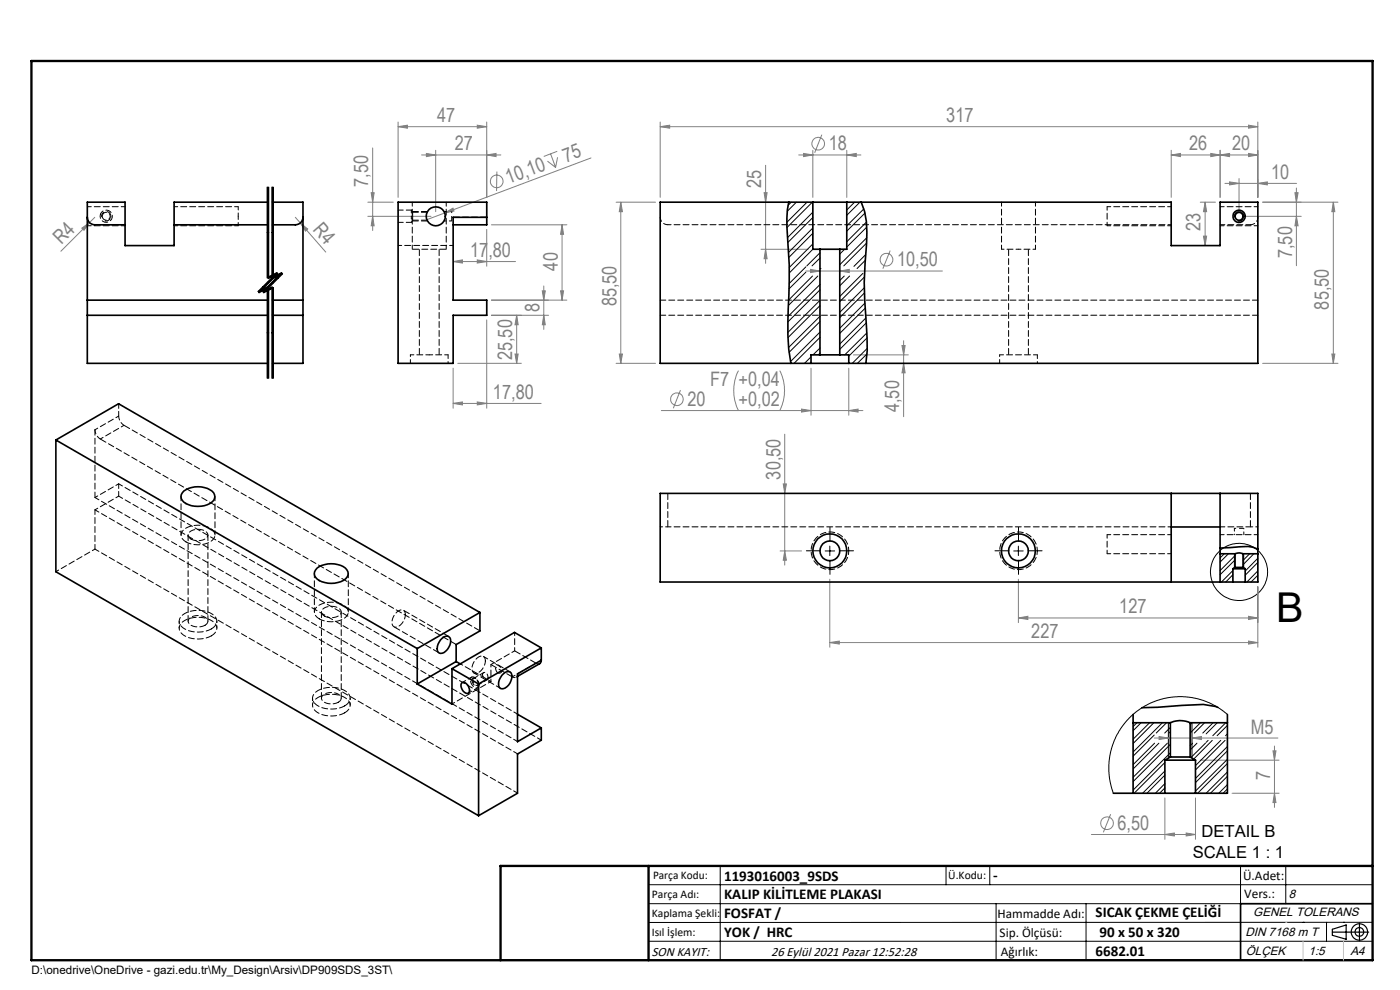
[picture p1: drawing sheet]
<svg xmlns="http://www.w3.org/2000/svg" width="297mm" height="210mm" viewBox="0 0 297 210" stroke-linecap="round" stroke-linejoin="round" font-family="sans-serif">
<g fill="none" stroke="#808080" stroke-width=".21">
<path d="M79.1 31.4v17.5M84.5 26.9l1.9-.3v.6zM84.5 25.9v16M84.5 26.9h18.8M89.4 32.9h16.9M90.5 32.6l1.9 .3-1.9 .3zM92.4 31.9v13M101.2 26.6l2.1 .3-2.1 .3zM103.3 32.9l1.9-.3v.6zM103.3 25.9v16M105.4 36.4l-.1 4.1M116.1 34.2l1.8 1.3"/>
<path d="M116.8 32.6l1.1 2.9M118.2 32.1l-2.8 1.1M118.3 33.4l-.4 2.1M125.4 33.5l-31.1 11.7M140.1 26.9l2-.3v.6zM140.1 26.9h126.7M140.1 25.9v16M162.4 35.1v20.8M169.4 32.9h13.2M170.5 32.6l1.9 .3-1.9 .3zM172.4 31.9v10M174.3 28.6l-1.5 3.8"/>
<path d="M179.6 32.9l2-.3v.6zM179.6 31.9v10M248.5 32.9l1.9-.3v.6zM248.5 32.9h18.3M248.5 31.9v10M256.9 32.6l1.9 .3-1.9 .3zM258.8 32.9l2-.3v.6zM258.8 31.9v10M259.9 38.9h15.2M260.8 38.6l2.1 .3-2.1 .3zM262.9 37.9v7M264.9 26.6l1.9 .3-1.9 .3z"/>
<path d="M264.9 32.6l1.9 .3-1.9 .3zM266.8 38.9l2.1-.3v.6zM266.8 25.9v16M275 39.9v16.5M17.4 48.4l1.6-1.2-1.2 1.7zM20.1 46.1l-7.2 7.2M62.7 46.1l1 1.2M63.7 47.3l1.6 1.3-.5 .4zM63.7 47.3l5.4 6.2M78 45.9h13.4M78 42.9h5.4M78.7 40.9h.7l-.3 2z"/>
<path d="M79.1 45.9l.3 2h-.7zM94.3 45.2l1.8-1 .2 .6zM94.3 45.2l-3.7 1.4M96.1 55.5l2-.4v.7zM96.1 55.5h13.3M101.2 55.1l2.1 .4-2.1 .3zM103.3 48.7v7.8M104.2 47.7h16.1M119.2 47.7l.4 2h-.7zM119.2 47.7v16M130.7 42.9h8.4M131.7 42.9l.3 2h-.6z"/>
<path d="M131.7 42.9v34.2M161.4 52.9h10M162.1 40.9h.6l-.3 2zM162.4 52.9l.3 2h-.6zM171 57.5h28.9M171.9 57.1l2.1 .4-2.1 .3zM178.2 57.5l2-.4v.7zM188.8 53.2l-1.5 3.8M254.6 42.9h3.2M255.3 50.1h.7l-.3 2zM255.7 42.9l.3 2h-.7zM255.7 42.9v9.2"/>
<path d="M263.8 45.9h12.2M267.9 42.9h15.9M274.7 40.9h.7l-.4 2zM275 45.9l.4 2h-.7zM282.9 42.9v34.2M282.9 42.9l.3 2h-.7zM96.1 78.1v8.5M97.1 77.1h13.5M103.3 67.9v18.7M104.2 66.9h12.2M104.2 63.7h16.1M109.3 75.1h.6l-.3 2z"/>
<path d="M109.6 66.9v10.2M109.6 66.9l.3 2h-.6zM115 61.7h.7l-.3 2zM115.4 66.9l.3 2h-.7zM115.4 60.7v9.2M118.9 61.7h.7l-.4 2zM130.7 77.1h8.4M131.4 75.1h.6l-.3 2zM156.7 78.6a9.3 9.3 0 0 0 0 8.5M165.4 78.6a9.3 9.3 0 0 1 0 8.5M172 78.1v10M180.1 78.1v10"/>
<path d="M181 75.3h11.7M191.3 73.3h.7l-.3 2zM191.7 72.3v16.1M191.7 77.1l.3 2h-.7zM267.9 77.1h15.9M282.5 75.1h.7l-.3 2zM96.1 85.6l2-.3v.6zM96.1 85.6h18.7M101.2 85.3l2.1 .3-2.1 .3zM140.3 87.1h42.8M144.4 82.8l-1.6 3.8M166.5 92.1v27.8"/>
<path d="M170 86.8l2 .3-2 .3zM180.1 87.1l1.9-.3v.6zM165.5 116.9h4.5M166.2 102.6h.6l-.3 2.1zM166.5 116.9l.3 1.9h-.6zM176 136.3l2-.3v.6zM176 122.9v14.4M176 136.3h90.8M216 131.1l2.1-.4v.7zM216 122.9v9.2M216 131.1h50.8M264.9 130.7l1.9 .4-1.9 .3z"/>
<path d="M264.9 136l1.9 .3-1.9 .3zM266.8 124.5v12.8M244.9 156.6h26.2M245.9 156.2l2 .4-2 .3zM252.9 156.6l2-.4v.7zM270.1 159.3h.6l-.3 1.9zM270.4 158.2v13.1M231.5 177h22.1M235.6 172.7l-1.5 3.9M247.1 177l2-.3v.6zM247.1 169.3v8.7M251.6 176.7l2 .3-2 .3z"/>
<path d="M253.6 169.3v8.7M254.6 161.2h16.8M261.4 168.3h10M270.4 168.3l.3 1.9h-.6z"/>
<circle cx="105.4" cy="38.5" r="1.35"/>
<circle cx="173.6" cy="30.5" r="1.34"/>
<circle cx="188.1" cy="55.1" r="1.34"/>
<circle cx="143.6" cy="84.7" r="1.34"/>
<circle cx="234.8" cy="174.6" r="1.34"/>
</g>
<g fill="none" stroke="#000" stroke-width=".21">
<path d="M56.7 39.7v19.3M56.8 39.7v19.3l2-1-4 4 2-1v19.2M57 39.7v9.6M57.7 39.7v19.3M57.8 39.7v19.3l2-1-4 4 2-1v19.2M58 39.7v19.3M57 49.3v9.7zM58.7 57.8l-4 4M58.8 57.8l-2 1M58.9 58.1l-2 1M59 58.1l-4 4 1.9-1M59.7 57.8l-4 4"/>
<path d="M59.8 57.8l-2 1M59.9 58.1l-2 1M60 58.1l-4 4M261.9 46.1a1 1 0 0 1 .8-1.2 1 1 0 0 1 1.1 1 1 1 0 0 1-1.2 .9M56.7 61v19.2M56.8 60.8l-2 1M57 61v19.2M57.7 61v19.2M57.8 60.8l-2 1M57.9 61.1l-2 1M58 61v19.2M175 116.9h2.1"/>
<path d="M176 115.8v2.1M215.1 116.9h2M216 115.8v2.1M261.9 117.5v3M263.8 117.5v3M247.9 153.3v7.5M252.9 153.3v7.5M137.6 187.7h153.6M137.6 191.7h153.6M137.6 199.7h153.6M152.8 183.7v20M200.7 183.7v4"/>
<path d="M210 183.7v4M211.3 191.7v12M230.4 191.7v12M263.2 183.7v20M272.8 183.7v8M276.4 195.6h.1M281.4 195.6v4.1M285 195.6h.1M291.2 195.6l-153.6 .1"/>
<circle cx="262.9" cy="121.3" r="6.1"/>
</g>
<path d="M95.8 44.9v2M261.9 112.1h2" fill="none" stroke="#000" stroke-width=".21" stroke-dasharray="1.3 .6" stroke-dashoffset="1" stroke-linecap="butt"/>
<path d="M22.3 46.8a1 1 0 0 0 1.2-.8 1 1 0 0 0-1.1-1.1 1 1 0 0 0-.8 1.2" fill="none" stroke="#000" stroke-width=".21" stroke-dasharray="1.3 .6" stroke-dashoffset="-.1" stroke-linecap="butt"/>
<path d="M22.3 46.8l.2 .1M262.6 46.8l.3 .1M100.1 144.3l.2-.5a1.1 1.1 0 0 1 1 .6 1.1 1.1 0 0 1 0 1.2 1.28 1.28 0 0 1-1.2-1.3M105.6 142.7a.69 .69 0 0 0 .9-.4 .69 .69 0 0 0-.4-.9l-.9-.4a1.56 1.56 0 0 0 .4 1.7" fill="none" stroke="#000" stroke-width=".21" stroke-dasharray="1.3 .6" stroke-linecap="butt"/>
<g fill="none" stroke="#000" stroke-width=".25">
<path d="M282.6 197.7h7.8M282.6 197.1l3-.9v3l-3-.8zM288.4 195.8v3.8M106.2 203.7h185"/>
<circle cx="288.4" cy="197.7" r="1.74"/>
<circle cx="288.4" cy="197.7" r=".93"/>
</g>
<path d="M23.5 46.1v-.3M87.4 46.9h3.3M90.7 44.9h-3.3M95.8 44.9h.1M261.9 45.8v.1M262.9 46.9l.3-.1M263.2 46.8h.1M263.8 45.5l-.1-.1M261.9 112.1h.1" fill="none" stroke="#000" stroke-width=".21" stroke-dasharray="1.3 .6"/>
<path d="M94.2 46.9h1.6M95.8 44.9h-1.6" fill="none" stroke="#000" stroke-width=".21" stroke-dasharray="1.3 .6" stroke-dashoffset=".8"/>
<path d="M261.9 112.1v1.3M263.9 113.4v-1.3" fill="none" stroke="#000" stroke-width=".21" stroke-dasharray="1.3 .6" stroke-dashoffset=".7"/>
<path d="M174.1 116.8h-3M176.1 114.8v-3M176.1 118.8v3M178.1 116.8h3M214.1 116.8h-3M216.1 114.8v-3M216.1 118.8v3M218.1 116.8h3" fill="none" stroke="#000" stroke-width=".21" stroke-dasharray="15.2 1.3 1.3 1.3"/>
<path d="M56.8 39.7v19.3M57.8 39.7v19.3M56.8 61v19.2M57.8 61v19.2" fill="none" stroke="#000" stroke-width=".21" stroke-dasharray="6.3 1.3 1.3 1.3" stroke-dashoffset="3.7"/>
<path d="M56.8 59l2-1M56.8 60l-2 2M57.8 59l2-1M57.8 60l-2 2M58.8 58l-2 2M59.8 58l-2 2M54.8 62l2-1M55.8 62l2-1" fill="none" stroke="#000" stroke-width=".21" stroke-dasharray="6.3 1.3 1.3 1.3"/>
<path d="M291.2 191.7h-28v12" fill="none" stroke="#000" stroke-width=".35"/>
<path d="M6.7 12.9h284.5v190.8h-284.5zM137.6 183.7v20M291.2 183.7h-185v20" fill="none" stroke="#000" stroke-width=".5"/>
<path d="M276.4 199.7v4M285 199.7v4" fill="none" stroke="#c0c0c0" stroke-width=".21"/>
<path d="M272.8 195.6h.1" fill="none" stroke="#c0c0c0" stroke-width=".25"/>
<g fill="#808080">
<path d="M94.3 45.2l1.8-1 .2 .6z"/>
<path d="M17.4 48.4l1.6-1.2-1.2 1.7z"/>
<path d="M63.7 47.3l1.6 1.3-.5 .4z"/>
<path d="M178.2 57.5l2-.4v.7zM171.9 57.1l2.1 .4-2.1 .3z"/>
<path d="M179.6 32.9l2-.3v.6zM170.5 32.6l1.9 .3-1.9 .3z"/>
<path d="M260.8 38.6l2.1 .3-2.1 .3zM266.8 38.9l2.1-.3v.6z"/>
<path d="M170 86.8l2 .3-2 .3zM180.1 87.1l1.9-.3v.6z"/>
<path d="M96.1 85.6l2-.3v.6zM101.2 85.3l2.1 .3-2.1 .3zM90.5 32.6l1.9 .3-1.9 .3zM103.3 32.9l1.9-.3v.6zM96.1 55.5l2-.4v.7zM101.2 55.1l2.1 .4-2.1 .3z"/>
<path d="M252.9 156.6l2-.4v.7zM245.9 156.2l2 .4-2 .3z"/>
<path d="M264.9 130.7l1.9 .4-1.9 .3zM216 131.1l2.1-.4v.7zM264.9 136l1.9 .3-1.9 .3zM176 136.3l2-.3v.6z"/>
<path d="M256.9 32.6l1.9 .3-1.9 .3zM248.5 32.9l1.9-.3v.6z"/>
<path d="M101.2 26.6l2.1 .3-2.1 .3zM84.5 26.9l1.9-.3v.6z"/>
<path d="M270.1 159.3h.6l-.3 1.9zM270.4 168.3l.3 1.9h-.6z"/>
<path d="M275 45.9l.4 2h-.7zM274.7 40.9h.7l-.4 2z"/>
<path d="M166.5 116.9l.3 1.9h-.6zM166.2 102.6h.6l-.3 2.1z"/>
<path d="M191.7 77.1l.3 2h-.7zM191.3 73.3h.7l-.3 2z"/>
<path d="M115.4 66.9l.3 2h-.7zM115 61.7h.7l-.3 2zM109.3 75.1h.6l-.3 2zM109.6 66.9l.3 2h-.6zM162.1 40.9h.6l-.3 2zM162.4 52.9l.3 2h-.6z"/>
<path d="M282.9 42.9l.3 2h-.7zM282.5 75.1h.7l-.3 2z"/>
<path d="M131.7 42.9l.3 2h-.6zM131.4 75.1h.6l-.3 2z"/>
<path d="M119.2 47.7l.4 2h-.7zM118.9 61.7h.7l-.4 2z"/>
<path d="M255.3 50.1h.7l-.3 2zM255.7 42.9l.3 2h-.7z"/>
<path d="M79.1 45.9l.3 2h-.7zM78.7 40.9h.7l-.3 2z"/>
<path d="M247.1 177l2-.3v.6zM251.6 176.7l2 .3-2 .3z"/>
<path d="M140.1 26.9l2-.3v.6zM264.9 26.6l1.9 .3-1.9 .3zM258.8 32.9l2-.3v.6zM264.9 32.6l1.9 .3-1.9 .3z"/>
</g>
<g fill="none" stroke="#000" stroke-width=".35">
<path d="M18.5 46.1a1.57 1.57 0 0 0 1.6 1.6h6.4M36.9 47.7h19.9M56.8 42.9h-19.9v9.2h-10.4v-9.2h-8v34.2h38.3M57.8 42.9h6.5v34.2h-6.5M64.3 46.1a1.63 1.63 0 0 1-1.6 1.6h-4.9M84.5 42.9h18.8v3.2h-7.2v17.6h7.2v3.2h-7.2v10.2h-11.6zM103.3 46.1v1.6h-7.2M167.3 42.9a29.5 29.5 0 0 0-.1 9.2 123 123 0 0 1-.1 16.2l.2 5.8 .5 3M172.4 42.9h7.2M172.4 42.9h-32.3v34.2h31.9M172.4 42.9v10h1.6M174 52.9h4.2"/>
<path d="M174 52.9v22.4M178.2 52.9v22.4M179.6 42.9h68.9v9.2h10.3v-9.2h8v34.2h-86.7M179.6 42.9v10h-1.4M182.7 42.9a17.8 17.8 0 0 1 1.1 8.8 105.3 105.3 0 0 0 .1 19.9l.1 2.8-.3 2.7M18.5 63.7h38.3M18.5 66.9h38.3M57.8 63.7h6.5M57.8 66.9h6.5M172 77.1h8.1M174 75.3h4.2M174 75.3h-2v1.8"/>
<path d="M178.2 75.3h1.9v1.8M11.9 93.3v28l89.6 51.7M11.9 93.3l76.6 44.3M11.9 93.3l13.3-7.7 76.6 44.3M39 104.2a5.1 5.1 0 0 1 6.3 .4 1.54 1.54 0 0 1-.8 2.2 5.1 5.1 0 0 1-5.8-.7 1.38 1.38 0 0 1 .3-1.9zM248.5 104.7v18.8M248.5 111.8h10.3M258.8 116.3l6-.4 2 .6M258.8 116.3v1.2M258.8 104.7v11.6M258.8 117.5v6M258.8 117.5h3.2"/>
<path d="M262 117.5a2.11 2.11 0 0 1 1.7 0M262 117.5v2.9M263.7 117.5h3.1M263.7 117.5v2.9M266.8 116.5v1M266.8 116.5v-11.8h-126.7v18.8h121.4M266.8 117.5v6h-2.6M67.3 120.5a5.4 5.4 0 0 1 6 0 1.51 1.51 0 0 1-.5 2.6 5.1 5.1 0 0 1-5.8-.6 1.38 1.38 0 0 1 .3-2zM88.5 137.6v7.5M93.5 135.7a1.27 1.27 0 0 1 1.9-.5 2.63 2.63 0 0 1-1.9 3.4 1.24 1.24 0 0 1-.6-1.9zM101.8 129.9l-13.3 7.7M101.8 129.9v3.9l-5 2.9v3.6"/>
<path d="M114.8 137.4v2.6M114.8 137.4l-13.3 7.7M114.8 137.4l-5.7-3.2-13.2 7.6M261.5 120.6h2.7M261.5 123.5h2.7M261.5 120.6v2.9M262 120.4h1.7M262 120.4l-.5 .2M263.7 120.4l.5 .2M264.2 120.6v2.9M95.9 141.8l5.6 3.3M95.9 141.8v7.6l-7.4-4.3"/>
<path d="M96.8 140.3l-8.3 4.8M96.8 140.3l.8 .5M97.9 144.9a.98 .98 0 0 1 1.5 .8 .96 .96 0 0 1-.2 1.4 1.69 1.69 0 0 1-1.3-2.2zM101.5 145.1v27.9M106.5 143.3a1.28 1.28 0 0 1 1.9-.6 2.59 2.59 0 0 1-1.9 3.4 1.24 1.24 0 0 1-.6-1.9zM109.8 151.5l5 2.9M114.8 140l-.3 .8-4.7 2.7M114.8 140l-5 2.9v14.4l5-2.9M114.8 154.4v2.6l-5 2.9v8.4l-8.3 4.7M240.4 151.5v1.8M240.4 153.3h7.9M240.4 153.3v15"/>
<path d="M248.3 153.3a5 5 0 0 1 4.2 0M248.3 153.3v7.3M252.5 153.3h7.9M252.5 153.3v7.3M258.4 150.1l-3.1-.7-13.1 .7M260.4 151.5v1.8M260.4 153.3v15h-6.8M236.2 168.3h10.9M247.1 161.2h6.5M247.1 168.3h6.5M247.1 161.2v7.1M248.3 160.6h4.2"/>
<path d="M248.3 160.6l-1.2 .6M252.5 160.6l1.1 .6M253.6 161.2v7.1"/>
<circle cx="92.5" cy="45.9" r="2.02"/>
<circle cx="262.9" cy="45.9" r="1.3"/>
<circle cx="262.9" cy="45.9" r=".84"/>
<circle cx="176" cy="116.9" r="3.6"/>
<circle cx="176.1" cy="116.9" r="2.1"/>
<circle cx="216.1" cy="116.9" r="3.6"/>
<circle cx="216.1" cy="116.9" r="2.1"/>
</g>
<g fill="none" stroke="#000" stroke-width=".21" stroke-dasharray="1.3 .6" stroke-dashoffset=".4">
<path d="M18.5 47.9h8M21.3 45.4a1.3 1.3 0 0 0 1.3 1.8 1.3 1.3 0 0 0 1.1-2 1.3 1.3 0 0 0-2.2-.1l-.2 .3M26.5 43.8h-8M87.5 42.9v10M87.5 45.9v.8M87.5 45v.9M94.7 52.9v-10M212.5 42.9v10M219.7 52.9v-10M258.9 47.9h8M266.9 43.8h-8M212.1 75.3h8"/>
<path d="M21.3 93.1a2.5 2.5 0 0 1-1.2-1.9M25.2 88.3a2.5 2.5 0 0 0 1.1 1.9M25.2 102.6l84.6 48.9M38.4 105.3v8.2M45.6 113.5v-8.2M266.9 113.4h-8M66.7 121.6v8.2M73.9 129.8v-8.2M99.4 147l1.9-1.1M100 143.6l-1.9 1.2M101.3 145.4l2.1-1.3M101.5 145l-.2 .4a.97 .97 0 0 1-.8-1.5 1 1 0 0 1 1 1.1"/>
<path d="M102.6 142.7l-2.1 1.2M103.5 143.8v.3a1.06 1.06 0 0 1-1.1-1.3 .65 .65 0 0 1 .8-.1 .65 .65 0 0 1 .3 .8v.3M113.7 140.7l.4 .1h.4"/>
</g>
<path d="M87.3 45.9v1.3M87.3 44.6v1.3M216.1 52.9h-3.6M219.7 52.9h-3.6M38 131.8v1.4M46 133.2v-1.4M66.3 148.1v1.5M74.3 149.6v-1.5M97.6 140.8l6.5 3.8M104.1 141v3.6" fill="none" stroke="#000" stroke-width=".21" stroke-dasharray="1.3 .6" stroke-dashoffset=".7"/>
<g fill="none" stroke="#000" stroke-width=".21" stroke-dasharray="1.3 .6" stroke-dashoffset=".5">
<path d="M36.9 47.9h13.6M50.5 43.8h-13.6M96.1 52.1h-11.6M234.9 47.9v-4.1M234.9 47.9h13.6M248.5 43.8h-13.6M87.1 75.3h4M91.1 75.3h4M180.1 116.8a4 4 0 0 0-5.8-3.5 4 4 0 0 0-.6 6.7 4 4 0 0 0 6.3-2.4l.1-.8M220.1 116.8a4 4 0 0 0-5.8-3.5 4 4 0 0 0-.6 6.7 4 4 0 0 0 6.3-2.4l.1-.8M234.9 117.5v-4.1M234.9 117.5h13.6"/>
<path d="M248.5 113.4h-13.6"/>
</g>
<g fill="none" stroke="#000" stroke-width=".21" stroke-dasharray="1.3 .6" stroke-dashoffset="-.1">
<path d="M21.7 45.8a.84 .84 0 0 0 1.1 .9 .84 .84 0 0 0 .3-1.4 .84 .84 0 0 0-1.3 .2l-.1 .3M89 52.9v22.4M94.7 52.9h-7.2M96.1 46.1h7.2M214 52.9v22.4M93.2 75.3v-22.4M218.2 75.3v-22.4M21.3 93.1l75.5 43.6M26.3 90.2l75.5 43.6M141.7 104.6v7.2M265.3 111.8v-7.2M109.2 138.1l4.5 2.6"/>
<path d="M104.1 141l4.6 2.6"/>
</g>
<path d="M87.3 47.2l.2-.5M87.5 45l-.2-.4M87.5 46.7h3.1M90.6 45h-3.1M109.5 143.7l.3-.2" fill="none" stroke="#000" stroke-width=".21" stroke-dasharray="1.3 .6"/>
<path d="M84.5 47.2h2.8M87.3 44.6h-2.8M100.5 142.7l5.7 3.3M101.6 145.3l-.2 .5a1.22 1.22 0 0 1-1.5-1 .79 .79 0 0 1 .4-1.2 1.83 1.83 0 0 1 1.3 1.7M108.2 142.5l-5.6-3.3" fill="none" stroke="#000" stroke-width=".21" stroke-dasharray="1.3 .6" stroke-dashoffset=".2"/>
<path d="M87.1 75.3v1.8M95.1 77.1v-1.8M212.1 75.3v1.8M220.1 77.1v-1.8" fill="none" stroke="#000" stroke-width=".21" stroke-dasharray="1.3 .6" stroke-dashoffset=".9"/>
<g fill="none" stroke="#000" stroke-width=".21">
<path d="M167.9 42.9l-.7 .7M168.9 42.9l-1.9 1.9M171 56.6l-3.6 3.5M171 57.7l-3.6 3.6M171.2 42.9l-4.3 4.3M172.3 42.9l-5.3 5.4M172.4 58.6l-5.1 5M172.4 45l-5.3 5.4M172.4 48.4l-5.1 5.1M172.4 51.7l-5 5.1M172.4 46.1l-5.3 5.3M172.4 49.5l-5 5.1"/>
<path d="M172.4 52.9l-4.9 5M173.5 58.6l-6.2 6.2M174 57h.1M174 53.6l-2.8 2.8M174 54.7l-1.7 1.7M179.1 58.6l-.9 .9M179.2 52.9l-1 1M180.2 58.6l-2 2M181.3 42.9l-1.7 1.6M182.4 42.9l-2.8 2.8M183.1 58l-4.9 4.9M183.3 44.3l-3.7 3.6"/>
<path d="M183.3 58.8l-5.1 5.2M183.5 45.2l-3.9 3.8M183.6 55.2l-1.8 1.8M183.7 54l-2.5 2.5M183.8 47.1l-4.2 4.2M183.8 51.6l-4.8 4.8M183.9 48.2l-4.3 4.2M183.9 50.4l-5.7 5.8M172 75.7l-1.3 1.4M172 76.8l-.2 .3M174 60.4l-6.8 6.7M174 63.7l-6.9 6.8"/>
<path d="M174 67.1l-6.7 6.6M174 70.4l-6.3 6.3M174 73.8l-1.5 1.5M174 61.5l-6.9 6.8M174 64.8l-6.8 6.8M174 68.2l-6.6 6.5M174 71.6l-5.5 5.5M174 74.9l-.4 .4M183.3 61.1l-5.1 5.1M183.4 62.2l-5.2 5.2M183.5 64.3l-5.3 5.3M183.6 65.4l-5.4 5.3"/>
<path d="M183.7 67.4l-5.5 5.6M183.8 68.5l-5.6 5.6M183.9 70.6l-4.7 4.7M183.9 71.7l-3.8 3.9M183.9 75.1l-2 2M184 73.9l-3.2 3.2M259.7 117.5l-.9 .8M260.6 117.5l-1.8 1.7M262 117.9l-3.2 3.1M262 118.8l-3.2 3.1M265.1 117.5l-1.4 1.4M266 117.5l-2.3 2.3"/>
<path d="M266.8 118.4l-2.6 2.7M266.8 119.3l-2.6 2.7M261.5 121l-2.4 2.5M261.5 121.9l-1.5 1.6M266.8 121.1l-2.3 2.4M266.8 122l-1.4 1.5M241.2 153.3l-.8 .8M242.1 153.3l-1.7 1.7M243.9 153.3l-3.5 3.5M244.8 153.3l-4.4 4.4M244.9 155.9l-4.5 4.5M244.9 157.6l-4.5 4.6"/>
<path d="M245.9 157.6l-5.5 5.5M246.6 153.3l-6.2 6.2M247.5 153.3l-2.2 2.2M247.7 157.6l-7.3 7.3M248.3 159.7l-7.9 7.9M248.3 157.9l-7.9 7.9M248.3 154.3l-1.2 1.2M248.3 155.2l-.3 .3M252.9 153.3l-.4 .4M253 157.6l-.5 .6M253.9 157.6l-1.4 1.5M254.7 153.3l-2.2 2.2"/>
<path d="M255.6 153.3l-2.2 2.2M255.7 157.6l-3 3.1M256.3 157l-.4 .5M257.2 157l-4 4M257.4 153.3l-2.2 2.2M258.2 153.3l-2.3 2.4M259 157l-5.4 5.4M259.9 157l-6.3 6.3M260 153.3l-2.7 2.8M260.4 151.5l-1.9-1.4-2.1-1.1-2.4-.8-2.5-.4h-2.3l-2.4 .4-2.6 .9-2 1-2.2 1.8-1.8 2-1.2 1.9-1.1 2.5-.6 2.7-.1 2.8 .3 2 .7 2.5M260.4 155.7l-.4 .4M260.4 158.4l-6.8 6.7"/>
<path d="M260.4 153.9l-2.2 2.2M260.4 159.3l-6.8 6.7M247.1 163.5l-4.7 4.8M247.1 161.7l-6.5 6.6M247.1 167.1l-1.1 1.2M247.1 166.2l-2 2.1M247.1 164.4l-3.8 3.9M260.4 161.1l-6.8 6.7M260.4 163.8l-4.5 4.5M260.4 166.4l-1.8 1.9M260.4 162l-6.3 6.3M260.4 164.7l-3.6 3.6"/>
<path d="M260.4 167.3l-.9 1"/>
</g>
<g fill="none" stroke="#000" stroke-width=".21" stroke-dasharray="1.3 .6" stroke-dashoffset=".6">
<path d="M50.5 45.9v2M50.5 43.8v2.1M141.7 47.7h106.8M20.1 91.2l5.1-2.9M26.3 90.2l-5 2.9M20.1 108.1l5.1-2.9M25.2 102.6l-5.1 2.9M141.7 111.8h106.8M11.9 121.2l8.2-4.7M109.2 138.1l-5.1 2.9M109.2 138.1v-4M104.1 144.6l-8.2 4.7"/>
<path d="M108.7 143.6l5-2.9"/>
</g>
<g fill="none" stroke="#000" stroke-width=".21" stroke-dasharray="1.3 .6" stroke-dashoffset=".3">
<path d="M141.7 47.7a1.6 1.6 0 0 1-1.6-1.6M258.9 47.7h6.4M266.9 46.1a1.6 1.6 0 0 1-1.6 1.6M25.2 88.3v-2.7M20.1 105.5l89.7 51.8M20.1 116.5l89.7 51.7M20.1 108.1l89.7 51.8M20.1 116.5v-8.4M25.2 105.2l89.6 51.8M25.2 105.2v-2.6M258.9 111.8h6.4M86 130.4a2.73 2.73 0 0 1-2.1 2.6 1.26 1.26 0 0 1-.6-1.9 2.13 2.13 0 0 1 2.3-1.6l.2 .2 .2 .7"/>
<path d="M103 140.2a2.73 2.73 0 0 1-2.2 2.6 1.26 1.26 0 0 1-.5-1.9 2.13 2.13 0 0 1 2.3-1.7l.2 .3 .2 .7"/>
</g>
<g fill="none" stroke="#000" stroke-width=".21" stroke-dasharray="1.3 .6" stroke-dashoffset=".1">
<path d="M140.1 63.7h126.8M140.1 66.9h126.8M20.1 105.5v-14.3M39.5 115a1.55 1.55 0 0 1-1.1-1.5 1.55 1.55 0 0 1 1.1-1.5 5.1 5.1 0 0 1 5.8 .7 1.51 1.51 0 0 1-.7 2.3 5.6 5.6 0 0 1-5.1 0M39.9 113.5v18.3M40.5 114.3a2.84 2.84 0 0 0 3.5-.5 1.31 1.31 0 0 0-1.4-1.5 2.22 2.22 0 0 0-2.7 1.2l.1 .3 .5 .5M43.5 132.6a2.84 2.84 0 0 1-3.5-.5 1.31 1.31 0 0 1 1.5-1.5 2.22 2.22 0 0 1 2.6 1.2l-.1 .3-.5 .5M44.1 131.8v-18.3M44.8 133.4a1.77 1.77 0 0 0 1.2-1.8 1.77 1.77 0 0 0-1.4-1.6 5.7 5.7 0 0 0-6.3 .8 1.73 1.73 0 0 0 1.2 2.8 6.3 6.3 0 0 0 5.3-.2M44.8 134.9a1.77 1.77 0 0 0 1.2-1.8 1.77 1.77 0 0 0-1.4-1.6 5.7 5.7 0 0 0-6.3 .8 1.73 1.73 0 0 0 1.2 2.7 6.3 6.3 0 0 0 5.3-.1M67.7 131.3a1.55 1.55 0 0 1-1-1.5 1.55 1.55 0 0 1 1-1.5 5.1 5.1 0 0 1 5.9 .7 1.51 1.51 0 0 1-.8 2.3 5.6 5.6 0 0 1-5.1 0M68.2 129.8v18.3"/>
<path d="M68.8 130.7a2.84 2.84 0 0 0 3.5-.6 1.31 1.31 0 0 0-1.5-1.5 2.22 2.22 0 0 0-2.6 1.2l.1 .3 .5 .6M71.8 149a2.84 2.84 0 0 1-3.5-.6 1.31 1.31 0 0 1 1.4-1.5 2.22 2.22 0 0 1 2.7 1.2l-.1 .3-.5 .6M72.4 148.1v-18.3M73.1 149.7a1.77 1.77 0 0 0 1.2-1.8 1.77 1.77 0 0 0-1.5-1.6 5.7 5.7 0 0 0-6.2 .9 1.73 1.73 0 0 0 1.1 2.7 6.3 6.3 0 0 0 5.4-.2M73.1 151.2a1.77 1.77 0 0 0 1.2-1.8 1.77 1.77 0 0 0-1.5-1.6 5.7 5.7 0 0 0-6.2 .8 1.73 1.73 0 0 0 1.1 2.8 6.3 6.3 0 0 0 5.4-.2"/>
</g>
<path d="M141.7 111.8h-1.6M266.9 111.8h-1.6M109.8 142.9a.69 .69 0 0 1-.3 .8 .69 .69 0 0 1-.8-.1" fill="none" stroke="#000" stroke-width=".21" stroke-dasharray="1.3 .6" stroke-dashoffset=".8"/>
<path d="M83.6 133l9.6 5.5M95.2 135l-9.6-5.5" fill="none" stroke="#000" stroke-width=".21" stroke-dasharray="1.3 .6" stroke-dashoffset="-.2"/>
<text font-size="8.7" x="270.8" y="131.9">B</text>
<g font-size="4.2" fill="#808080">
<text x="92.7" y="25.9">47</text>
<text x="200.8" y="25.9">317</text>
<text x="96.5" y="31.9">27</text>
<text x="120" y="34.5" transform="rotate(-21 120 34.5)">75</text>
<text x="175.8" y="31.9">18</text>
<text x="252.3" y="31.9">26</text>
<text x="261.4" y="31.9">20</text>
<text x="78.1" y="39.7" transform="rotate(-90 78.1 39.7)">7,50</text>
<text x="107.9" y="39.1" transform="rotate(-21 107.9 39.1)">10,10</text>
<text x="161.5" y="39.9" transform="rotate(-90 161.5 39.9)">25</text>
<text x="269.7" y="37.9">10</text>
<text x="13" y="52" transform="rotate(-45 13 52)">R4</text>
<text x="66.2" y="48.9" transform="rotate(49 66.2 48.9)">R4</text>
<text x="254.7" y="48.9" transform="rotate(-90 254.7 48.9)">23</text>
<text x="99.7" y="54.5">17,80</text>
<text x="118.3" y="57.4" transform="rotate(-90 118.3 57.4)">40</text>
<text x="190.3" y="56.5">10,50</text>
<text x="274.1" y="54.8" transform="rotate(-90 274.1 54.8)">7,50</text>
<text x="130.8" y="65" transform="rotate(-90 130.8 65)">85,50</text>
<text x="281.9" y="65.7" transform="rotate(-90 281.9 65.7)">85,50</text>
<text x="114.4" y="66.2" transform="rotate(-90 114.4 66.2)">8</text>
<text x="108.7" y="76.4" transform="rotate(-90 108.7 76.4)">25,50</text>
<text x="150.7" y="81.9">F7 +0,04</text>
<text x="104.6" y="84.6">17,80</text>
<text x="145.8" y="86.1">20</text>
<text x="156.7" y="86.1">+0,02</text>
<text x="190.8" y="87.4" transform="rotate(-90 190.8 87.4)">4,50</text>
<text x="165.6" y="101.7" transform="rotate(-90 165.6 101.7)">30,50</text>
<text x="237.4" y="130.1">127</text>
<text x="218.8" y="135.3">227</text>
<text x="265.4" y="155.6">M5</text>
<text x="269.4" y="165.5" transform="rotate(-90 269.4 165.5)">7</text>
<text x="237.1" y="176.1">6,50</text>
</g>
<g font-size="3.5">
<text x="254.9" y="177.5">DETAIL B</text>
<text x="253" y="182">SCALE 1 : 1</text>
</g>
<g font-size="3.2">
<text x="153.6" y="186.8">1193016003_9SDS</text>
<text x="153.6" y="190.8">KALIP KİLİTLEME PLAKASI</text>
<text x="210.7" y="186.6">-</text>
<text x="153.6" y="194.8">FOSFAT /</text>
<text x="232.4" y="194.5">SICAK ÇEKME ÇELİĞİ</text>
<text x="153.6" y="198.8">YOK / HRC</text>
<text x="232.4" y="202.8">6682.01</text>
<text x="233.2" y="198.8">90 x 50 x 320</text>
</g>
<g font-size="2.8">
<text x="263.7" y="186.7">Ü.Adet:</text>
<text x="263.9" y="190.5">Vers.:</text>
<text x="211.6" y="194.8">Hammadde Adı:</text>
<text x="138.3" y="202.8">SON KAYIT:</text>
<text x="163.6" y="202.8">26 Eylül 2021 Pazar 12:52:28</text>
<text x="212.1" y="198.7">Sip. Ölçüsü:</text>
<text x="212.3" y="202.7">Ağırlık:</text>
</g>
<g font-size="2.6">
<text x="273.4" y="190.4">8</text>
<text x="265.9" y="194.4">GENEL TOLERANS</text>
<text x="264.2" y="198.5">DIN 7168 m T</text>
<text x="264.3" y="202.6">ÖLÇEK</text>
<text x="277.6" y="202.6">1:5</text>
<text x="286.5" y="202.6">A4</text>
</g>
<g font-size="2.5">
<text x="138.3" y="190.5">Parça Adı:</text>
<text x="138.5" y="186.5">Parça Kodu:</text>
<text x="201.2" y="186.5">Ü.Kodu:</text>
<text x="138.3" y="194.5">Kaplama Şekli:</text>
<text x="138.3" y="198.6">Isıl İşlem:</text>
<text x="6.7" y="206.7">D:\onedrive\OneDrive - gazi.edu.tr\My_Design\Arsiv\DP909SDS_3ST\</text>
</g>
</svg>
